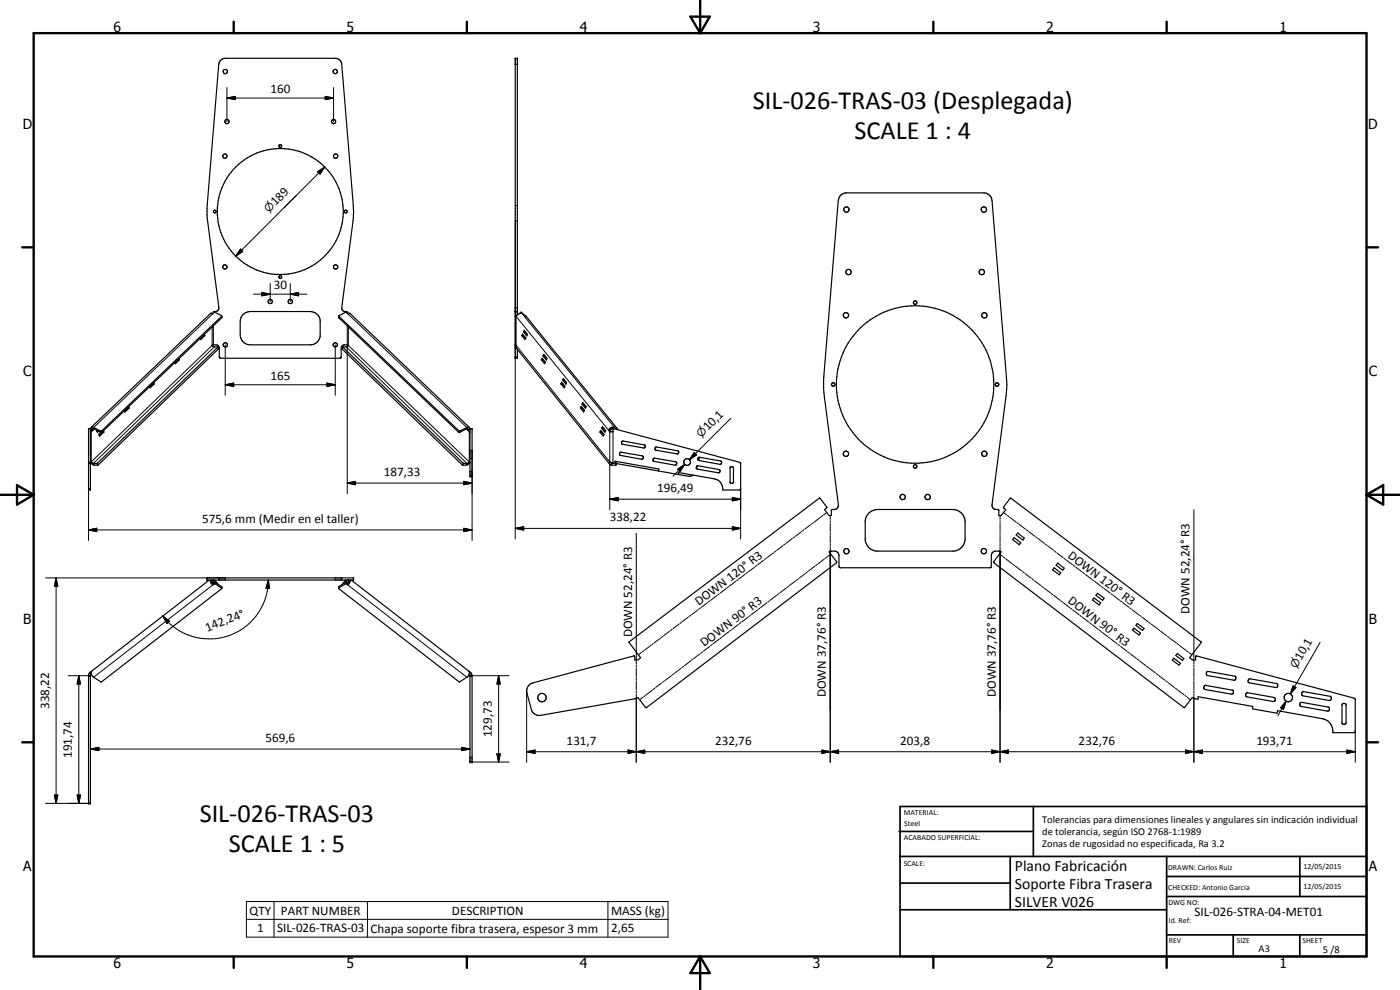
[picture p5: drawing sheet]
<svg xmlns="http://www.w3.org/2000/svg" width="420mm" height="297mm" viewBox="0 0 420 297" stroke-linecap="round" stroke-linejoin="round" font-family="sans-serif">
<g fill="none" stroke="#000" stroke-width=".35">
<path d="M252.1 58.8l1.2-.8 .8-.1h41.1a2.55 2.55 0 0 1 2.5 2.3l4.5 55.2-.3 3.5-4.2 32.6a1.43 1.43 0 0 0 1.9 1.4l.2 1.8h.7l1.3-1.8-.6-.5v-.3l1.9-2.5 .3-.1 57.1 43.1v.2l-3.5 4.6 .8 .6h1v-1l.3-.2 47.5 12.8v10l-.4 .2h-6.2a3.8 3.8 0 0 0-3.1-4.2l-13.5-2.4-.1 .8-7.4-1.3 .1-.7-16.4-3v.8l-1.8-.5-2.5 3-57-43.4-.1-.3 2.3-3-1.7-.2a1.3 1.3 0 0 0-1.3 1.2v3.5l-.3 .2h-45.1l-.3-.2v-3.5a1.3 1.3 0 0 0-1.3-1.2l-1.7 .2 2.3 3-.1 .3-56.9 43.4-.4-.1-2.2-2.9-1 .4-28.2 4.9a2.49 2.49 0 0 1-2.8-1.7l-1.4-4.9a2.55 2.55 0 0 1 1.8-3.1l30.3-8.1 .3 .2v1h1l.8-.6-3.5-4.6 .1-.3 56.9-43 .4 .1 1.9 2.5v.3l-.6 .5 1.3 1.8h.7v-1.6l.3-.2a1.37 1.37 0 0 0 1.8-1.4l-4.2-32.6-.2-4.6 4.4-54.1zM103.5 63.2l.5-.1a.44 .44 0 0 1 .1 .6 .44 .44 0 0 1-.6 .1 .44 .44 0 0 1 0-.6zM64 94v-.4a1.39 1.39 0 0 0 1.7-1.3l-3.6-27.9 .1-2.7 3.4-42.4a2.04 2.04 0 0 1 2-1.8h33a2 2 0 0 1 2 1.8l3.5 44.2-.2 2.8-3.3 26a1.18 1.18 0 0 0 1.5 1.2l.1 .5M66.5 94.8l-2-1.1-.6 .4-.6-.1-35.9 34.2M66.5 94.8l.1 .5-36 34.4-.3 .1M66.5 94.8l-36 34.5h-.3l-2.4-1.2-.5 .3 .2 .7M73 94.4l.6-.5 1.5-.4h18a3 3 0 0 1 3 2.6v4.8a2.93 2.93 0 0 1-3 2.6h-18a2.97 2.97 0 0 1-3-3v-4.4l.2-.8zM101.7 94.8l2.1-1.1 .5 .4h.8l35.7 34.1M101.7 94.8v.5l36 34.4 .2 .1 2.5-1.1M101.7 94.8l36 34.5 2.6-1.1h.4M154.6 93.5h.7M155.3 94.4v-76.9h-.7v90h.7v-2.7"/>
<path d="M156.4 93.7l-.3 .3M156.4 93.7l.3 .4a1.48 1.48 0 0 0-1.8 .8h-.3M156.4 93.7l1.5 1.2 27.6 34M156.4 93.7h.1M157.1 99.6h.5M157.3 99.1l1 1.2-.2 .5-1-1.2zM157.6 99.6l.7 .9M157.6 99.5v.1M45.9 115.1l.1 .1M46 115.2l-1.1 1M46 115.2h.3M46.1 114.9l.2 .3"/>
<path d="M46.3 115.2l-1.2 1.2-.2-.4M53.5 107.8v.1M53.5 107.9l-1 1M53.5 107.9h.4M53.7 107.6l.2 .3M53.9 107.9l-1.2 1.2-.3-.3M61 100.6l.1 .1M61.1 100.7l-1 1M61.1 100.7h.4M61.3 100.4l.2 .3M61.5 100.7l-1.3 1.2-.2-.3M65.3 104.1l.3 .5"/>
<path d="M65.6 104.7l-36.1 34.8h-1.4l-.9-.7M65.6 104.6v.1M102.6 104.6v.1M102.6 104.7l36.2 34.8M102.9 104.1l-.3 .5M102.9 104.1l36.1 34.9 1.3 .1 .5-.5 .2 .3M102.9 104.1h1l.7-.5-1.2-.1-.8 .3-.2 .7v2.7l-.4 .3h-35.8l-.4-.3v-2.7l-.2-.7-.8-.3h-1.1l.3 .5 1.3 .2-36.1 34.8-1.3 .1-.5-.5-.2 .3M154.6 103.5h.1M154.7 103.5h.1M154.7 103.5l.2 .9 28.1 35M156.6 100.7h.4M156.8 100.2l1 1.2-.2 .5-1-1.2z"/>
<path d="M157 100.7l.8 .9M157.1 100.6l-.1 .1M162.5 107.9h.4M162.7 107.5l.9 1.2-.2 .4-.9-1.2zM162.9 107.9l.7 .9M163 107.8l-.1 .1M163 106.8h.5M163.2 106.3l1 1.3-.3 .4-.9-1.2zM163.5 106.8l.6 .9M163.5 106.7v.1M168.3 115.2h.5M168.6 114.7l.9 1.2-.2 .5-1-1.2z"/>
<path d="M168.8 115.2l.7 .8M168.9 115.1l-.1 .1M168.9 114h.4M169.1 113.6l.9 1.2-.2 .5-.9-1.3zM169.3 114l.7 .9M169.4 114h-.1M26.6 128.6h.5v18.4h-.5zM27.2 138.9h-.1M27.5 129.1h.4M27.5 129.1l-.4 .3M27.8 128.7l.1 .4M27.8 128.7l2.5 1.1"/>
<path d="M27.8 128.7h.1M27.9 129.1l-.8 .4M29.1 129.2l.1 .5 .4-.3M29.4 129.3l-.3 .2M30.8 129.5v.1M30.8 129.6l-1 1M30.8 129.6h.4M31 129.3l.2 .3M31.2 129.6l-1.3 1.3-.3-.6 .7-.5M38.3 122.3l.1 .1M38.4 122.4l-1 1M38.4 122.4h.4"/>
<path d="M38.6 122.1l.2 .3M38.8 122.4l-1.3 1.2-.2-.3M138.8 139.5l.1 .1M140.4 129.1h.3M140.4 128.7h.1M140.4 129.1l.6 .4M140.4 128.7v.4M140.7 129.1l.3 .3M140.7 128.2l.2 .3-.2 .6M141 128.6h.7v14.3h-.7zM141 138.8l-.9 .7-1.2 .1M174.2 122.4h.5"/>
<path d="M174.4 121.9l1 1.2-.2 .5-1-1.2zM174.7 122.4l.6 .8M174.7 122.3v.1M174.7 121.3h.5M174.9 120.8l1 1.2-.2 .5-1-1.2zM175.2 121.3l.6 .8M175.2 121.2v.1M180 129.6h.5M180.3 129.2l1 1.1-.3 .6-1-1.3zM180.5 129.6l.7 .9M180.6 129.5l-.1 .1M180.6 128.5h.4"/>
<path d="M180.8 128l1 1.2-.2 .5-1-1.2zM181 128.5l.7 .8M181.1 128.4l-.1 .1M182.6 129.1h.5M183 139.4v-.8l1.6 .4v-.6l13.1 2.3-.1 .6M183.1 129.1l.4 .4M183.4 138.8l.2 .3h1.5M184 128.7h-.5l-.4 .4M184 128.7l38 10 .3 .3-.1 7.9-5.3 .1a3.1 3.1 0 0 0-2.5-3.3l-10.8-1.9-.1 .6M184 128.7v.8h-1l-.4-.4M184.6 138.4l.5 .7M185.1 139.1l-.3 .5h-1.3l-.5-.2"/>
<path d="M185.1 139.1l12.5 2.2M185.2 128.9l-.8-.6a1.37 1.37 0 0 0-1.8 .8M186 135.9l.4-.2 6.3 1.1a.53 .53 0 0 1 .4 .6 .53 .53 0 0 1-.5 .4l-6.5-1.1-.2-.4zM186.6 132.5l.4-.2 6.5 1.2 .1 .6-.4 .3-6.4-1.1-.2-.2zM196.1 137.6l.4-.1 6.3 1.1a.53 .53 0 0 1 .3 .5 .53 .53 0 0 1-.5 .5l-6.4-1.2-.2-.2zM196.6 134.3l.5-.2 6.3 1.2a.48 .48 0 0 1 .3 .5 .48 .48 0 0 1-.5 .4l-6.3-1.1-.4-.4zM209.1 139.9l.4-.2 6.3 1.2a.5 .5 0 0 1 .3 .5 .5 .5 0 0 1-.5 .5l-6.3-1.1a.51 .51 0 0 1-.2-.9zM209.2 139.8l-.2 .8M209.6 137.3l6.6 1a.53 .53 0 0 1 .4 .6 .53 .53 0 0 1-.5 .4l-6.3-1.1-.4-.4zM209.9 137.2l-.2 1M197.6 141.3l5.9 1.1M203.5 142.4l3.3 .5 1.2-.4"/>
<path d="M219.1 140.2l.7-.2 .3 .4v4.3l-.3 .3h-.4l-.3-.3zM260.9 153.8a3.5 3.5 0 0 1 2.5-.9h22.5a3.8 3.8 0 0 1 3.7 3.3v5.9a3.8 3.8 0 0 1-3.3 3.3h-23.3a3.8 3.8 0 0 1-3.3-3.3v-5.9l.4-1.3zM305.4 159.9l2 1.6-.4 .6-2-1.6zM62.1 173.4h44v.6h-44zM62.8 174l-35.3 27.4M63.1 174l.2 .9 .6 .6M63.5 174l.2 .2M63.7 174.2l-.1 .5 .4 .3M63.7 174.2h.3l.6 .6M63.9 175.5l.6-.3 2 1.3M63.9 174l-.2 .2M64 175l-.1 .5"/>
<path d="M64.5 174l1 1.3M64.6 174.8l-.6 .2M64.6 174.8l1.9 1.2v.6M66.5 176.5v.1M66.5 176.6l-36 28-2.4-1.4-.7-1M101.7 176.5v.1M101.7 176.6l36 28 2.6-1.5 .5-.9M103.8 174l-1.1 1.3M104.3 175l-.7-.2-1.9 1.2v.6M104.3 175v.5M104.3 175.5l-.6-.3-2 1.3M104.3 174l.4 .5-.4 .5"/>
<path d="M104.7 174l-.7 .2-.3 .6M105.1 174l-.2 .9-.6 .6M105.4 174l35.3 27.4M304.4 161.3l2 1.6-.5 .5-2-1.5zM316.3 170.3l2 1.6-.4 .6-2-1.5zM317.4 169l2 1.5-.5 .6-2-1.5zM328.3 179.4l2 1.5-.5 .6-1.9-1.5zM329.4 178l2 1.5-.5 .6-2-1.5zM340.3 188.5l2 1.4-.5 .6-2-1.5zM341.3 187.1l2.1 1.5-.5 .5-2-1.5zM352.2 197.5l2.1 1.5-.5 .6-2-1.5zM353.3 196.1l2 1.5-.4 .6-2-1.5z"/>
<path d="M26.6 202.7h.5M27 201.8l-.4 .7v38.5h.5v-38.3M27 201.8l.4 .4M27.4 202.2l-.3 .5M27.5 201.4l-.1 .8M27.5 201.4l-.5 .4M140.7 201.4l.5 .4M140.7 201.4l.1 .8M140.8 202.2l.2 .3v26.1h.7v-25.9M141 202.7h.7M141.2 201.8l.5 .9M141.2 201.8l-.4 .4"/>
<path d="M361.6 205.7l8.2 1.4a.64 .64 0 0 1 .3 .6 .64 .64 0 0 1-.5 .6l-7.9-1.4-.4-.5zM362.2 201.6l.5-.1 7.8 1.4a.64 .64 0 0 1 .4 .7 .64 .64 0 0 1-.6 .5l-7.9-1.4a.68 .68 0 0 1-.2-1.1zM373.9 208.1l.6-.2 7.8 1.4a.64 .64 0 0 1 .4 .7 .64 .64 0 0 1-.6 .5l-7.9-1.4-.3-.3zM374.9 203.7l8.2 1.4a.63 .63 0 0 1 .4 .7 .63 .63 0 0 1-.6 .5l-8.1-1.4-.2-.6zM390.3 210.9l.4-.2 7.9 1.4a.63 .63 0 0 1 .4 .7 .63 .63 0 0 1-.7 .6l-7.8-1.4-.4-.3zM390.7 207.8l.6-.3 7.8 1.4 .5 .6-.2 .4-.5 .3-7.8-1.4-.4-.3zM402.8 211.2l.8-.1 .4 .5v5.2l-.4 .5h-.5l-.4-.3z"/>
<circle cx="67.6" cy="21.5" r=".64"/>
<circle cx="68.1" cy="36.5" r=".63"/>
<circle cx="100.1" cy="36.5" r=".64"/>
<circle cx="100.6" cy="21.5" r=".64"/>
<circle cx="67.5" cy="46.9" r=".64"/>
<circle cx="84.1" cy="43.8" r=".42"/>
<circle cx="100.7" cy="46.9" r=".66"/>
<circle cx="64.5" cy="63.5" r=".41"/>
<circle cx="84.1" cy="63.5" r="18.9"/>
<circle cx="254" cy="62.9" r=".8"/>
<circle cx="295.3" cy="62.9" r=".81"/>
<circle cx="67.5" cy="80.1" r=".64"/>
<circle cx="81.1" cy="90.5" r=".64"/>
<circle cx="84.1" cy="83.1" r=".41"/>
<circle cx="87.1" cy="90.5" r=".63"/>
<circle cx="100.7" cy="80.1" r=".64"/>
<circle cx="253.9" cy="94.6" r=".8"/>
<circle cx="254.7" cy="81.6" r=".8"/>
<circle cx="274.6" cy="90.8" r=".51"/>
<circle cx="294.6" cy="81.6" r=".8"/>
<circle cx="295.4" cy="94.6" r=".79"/>
<circle cx="67.6" cy="103.5" r=".62"/>
<circle cx="100.6" cy="103.5" r=".63"/>
<circle cx="250.1" cy="115.3" r=".53"/>
<circle cx="274.6" cy="115.4" r="23.6"/>
<circle cx="299.2" cy="115.3" r=".52"/>
<circle cx="206.2" cy="138.6" r="1"/>
<circle cx="253.9" cy="136.1" r=".81"/>
<circle cx="274.6" cy="139.9" r=".54"/>
<circle cx="295.4" cy="136.1" r=".8"/>
<circle cx="270.9" cy="149.1" r=".81"/>
<circle cx="278.4" cy="149.1" r=".82"/>
<circle cx="254" cy="165.4" r=".81"/>
<circle cx="295.3" cy="165.4" r=".81"/>
<circle cx="162.7" cy="209.3" r="1.27"/>
<circle cx="386.6" cy="209.3" r="1.26"/>
</g>
<g fill="none" stroke="#000" stroke-width=".3">
<path d="M154.6 19.3h.7M68.1 29.4l2.5-.5v1zM68.1 29.4h32M68.1 26.2v10.3M97.6 28.9l2.5 .5-2.5 .5zM100.1 26.2v10.3M95.3 51.5l2.2-1.4-1.5 2.1zM97.5 50.1l-26.7 26.7M72.2 74.7l.6 .7-2 1.4zM154.6 61.7h.7M155.3 66.3h-.7v95.4M63.7 98.1v5.5l-36.3 35v-9.1"/>
<path d="M63.9 94.1l-35.8 34.2 .1 .4M64 97.7v5.8M66.5 94.9l.1 .4M76.1 88.3h16M78.6 87.8l2.5 .5-2.5 .5zM81.1 85.1v5.4M87.1 88.3l2.5-.5v1zM87.1 85.1v5.4M101.7 94.9v.4M104.2 97.7v50.4M104.3 94.1l35.8 34.2-.1 .4M104.6 98.1v5.5l36.2 35v-9.1"/>
<path d="M154.6 93.6h.7M154.6 92.3h.7M156.4 93.7l-.2 .3M156.7 94.1l27.7 34.2-.4 .4M64.3 104.1l-36.3 35 .4 .5M65.3 104.2l.3 .5M67.6 115.4l2.5-.5v1.1zM67.6 103.5v15.1M67.6 115.4h33M98.1 114.9l2.5 .5-2.5 .6zM100.6 103.5v15.1M102.9 104.2l-.3 .5"/>
<path d="M103.9 104.1l36.3 35-.3 .5M154.6 104.5h.4M154.6 107.1h.7M26.6 128.6h.5M26.6 139.1h.5M26.6 138.7h.5M28.3 128.7l-.4 .4M29 139.1l.3 .5M29.3 138.9l.2 .5M30.2 129.3l.1 .5M30.5 129.3l.1 .4M137.7 129.3v.4"/>
<path d="M138 129.3v.5M139 138.9l-.3 .5M139.2 139.1l-.3 .5M139.9 128.7l.5 .4M141 128.6h.7M141 135.1h.7v27.1M141 137.5h.7M182.6 129.1l-27.7-34.2v8.7l28.1 35M183 129.5v23.5M183.5 138.8l.2 .3-.2 .5M184 129.5v9.4M185 139.1l-.2 .5"/>
<path d="M205.5 139.3l-3.5 3.6M208.4 135.8l.7 .7-2.2 1.4zM219.4 125.5l-12.5 12.4M26.6 159l2.4-.5v1zM26.6 159h115.1M27.1 146.6h-.5v15.6M104.2 144.9l2.5-.5v1.1zM104.2 144.9h37.5M139.2 144.4l2.5 .5-2.5 .6zM139.2 158.5l2.5 .5-2.5 .5zM141 141.4h.7M154.6 158.5l2.6-.5v1z"/>
<path d="M154.6 158.5h67.7M183 149.8l2.5-.5v1zM183 149.8h39.3M203.4 140.8l2.1-1.5-1.4 2.2zM219.8 158l2.5 .5-2.5 .5zM219.8 149.3l2.5 .5-2.5 .5zM222.3 146.6v15.1M240.6 159.5l-1.9 1.4M241.3 158.9l-.5 .4M243.4 157.4l-1.9 1.3M244.1 156.8l-.4 .3M246.2 155.2l-1.8 1.4"/>
<path d="M247 154.7l-.5 .3M248.1 153.8l-.9 .7M249.2 154.7v1.2M249.2 156.2v.6M249.2 157.1v2.3M249.2 159.8v.6M300.1 154.7v1.2M300.1 156.2v.6M300.1 157.1v2.3M300.1 159.8v.6M301.1 153.8l1 .7M302.3 154.7l.5 .3"/>
<path d="M303.1 155.2l1.8 1.4M305.2 156.8l.4 .3M305.9 157.4l1.9 1.3M308 158.9l.5 .4M308.7 159.5l1.9 1.4M358.3 153v46.3M13.7 173.4h53.9v.6M16.8 173.4l.5 2.5h-1zM16.8 173.4v67.6M62.2 173.4v.6M63.9 175.5l-35.8 27.7M64.3 174.8v.4"/>
<path d="M64.6 174.2l-.9 .6M64.6 174.8l-.1 .4M65.6 173.4v.6M66.5 176v.4M80.5 174l.3 2.5h-1zM80.5 174a17.7 17.7 0 0 1-11.9 16.8 17.7 17.7 0 0 1-19.8-6M100.6 173.4v.6M101.7 176l.1 .4M102.6 173.4v.6M103.6 174.2l.9 .6M103.6 174.8l.1 .4M103.9 174.8l.1 .4"/>
<path d="M104.3 175.5l35.8 27.7M106 173.4v.6M191 160v39.3M215.2 178.7l-1.9 1.4M215.8 178.2l-.4 .3M218 176.6l-1.9 1.4M218.7 176l-.5 .4M220.8 174.4l-1.9 1.5M221.5 173.9l-.4 .3M223.6 172.3l-1.9 1.4M224.3 171.7l-.5 .4M226.5 170.2l-1.9 1.4"/>
<path d="M227.1 169.6l-.4 .4M229.3 168l-1.9 1.5M230 167.5l-.5 .4M232.1 165.9l-1.9 1.4M232.8 165.4l-.4 .3M233.1 178.6l-1.9 1.5M233.8 178.1l-.5 .3M234.9 163.7l-1.8 1.4M235.7 163.2l-.5 .4M236 176.4l-2 1.5M236.7 175.9l-.5 .4M237.8 161.6l-1.9 1.4"/>
<path d="M238.5 161.1l-.5 .3M238.8 174.2l-1.9 1.5M239.6 173.7l-.6 .4M241.7 172.1l-1.9 1.4M242.4 171.5l-.5 .4M244.5 169.9l-1.9 1.4M245.3 169.3l-.5 .4M247.4 167.7l-1.9 1.5M248.1 167.1l-.4 .4M249.2 160.7v2.3M249.2 163.3v.6M249.2 164.2v64.5"/>
<path d="M249.3 166.2l-.9 .8M300 166.2l.9 .8M300.1 160.7v2.3M300.1 163.3v.6M300.1 164.2v64.5M301.1 167.1l.6 .4M301.9 167.7l1.9 1.5M304 169.3l.5 .4M304.7 169.9l2 1.4M306.9 171.5l.5 .4M307.6 172.1l1.9 1.4M309.8 173.7l.4 .4"/>
<path d="M310.5 174.2l1.9 1.5M310.8 161.1l.5 .3M311.5 161.6l1.9 1.4M312.6 175.9l.5 .4M313.3 176.4l1.9 1.5M313.6 163.2l.5 .4M314.4 163.7l1.9 1.4M315.5 178.1l.5 .3M316.2 178.6l1.9 1.5M316.5 165.4l.4 .3M317.2 165.9l1.9 1.4M319.3 167.5l.5 .4"/>
<path d="M320 168l1.9 1.5M322.1 169.6l.5 .4M322.9 170.2l1.8 1.4M324.9 171.7l.5 .4M325.7 172.3l1.9 1.4M327.8 173.9l.4 .3M328.5 174.4l1.9 1.5M330.6 176l.5 .4M331.3 176.6l1.9 1.4M333.4 178.2l.5 .3M334.2 178.7l1.8 1.4M48.8 184.8l2.1 1.6-.8 .7z"/>
<path d="M191 199.6v.6M192.5 195.7l-.9 .8M193.2 195.2l-.5 .4M195.4 193.6l-1.9 1.5M196 193.1l-.4 .4M198.2 191.5l-1.9 1.4M198.9 191l-.5 .3M201 189.4l-1.9 1.4M201.7 188.8l-.5 .4M203.8 187.2l-1.8 1.4M204.5 186.7l-.4 .4M205.1 199.9l-.4 .4"/>
<path d="M206.7 185.1l-1.9 1.4M207.3 198.3l-1.9 1.5M207.3 184.6l-.4 .3M208 197.7l-.5 .4M209.5 183l-1.9 1.4M210.1 196.1l-1.9 1.5M210.2 182.4l-.5 .4M210.9 195.6l-.5 .3M212.3 180.8l-1.9 1.4M213 180.3l-.5 .3M213 193.9l-1.9 1.5M213.7 193.4l-.4 .3"/>
<path d="M215.9 191.7l-2 1.5M216.6 191.2l-.5 .4M218.8 189.5l-2 1.5M219.5 189l-.5 .4M221.6 187.4l-1.9 1.4M222.3 186.8l-.4 .4M224.5 185.2l-1.9 1.4M225.2 184.7l-.5 .3M227.4 183l-1.9 1.4M228 182.5l-.4 .3M230.2 180.8l-1.9 1.5M230.9 180.3l-.4 .3"/>
<path d="M318.3 180.3l.5 .3M319.1 180.8l1.9 1.5M321.2 182.5l.5 .3M321.9 183l2 1.4M324.1 184.7l.5 .3M324.8 185.2l1.9 1.4M327 186.8l.4 .4M327.7 187.4l1.9 1.4M329.8 189l.5 .4M330.5 189.5l1.9 1.5M332.7 191.2l.5 .4M333.4 191.7l1.9 1.5"/>
<path d="M335.6 193.4l.4 .3M336.2 180.3l.6 .3M336.3 193.9l1.9 1.5M337 180.8l1.9 1.4M338.4 195.6l.5 .3M339.1 182.4l.4 .4M339.2 196.1l1.9 1.5M339.8 183l1.9 1.4M341.3 197.7l.5 .4M341.9 184.6l.5 .3M342 198.3l1.9 1.5M342.6 185.1l1.9 1.4"/>
<path d="M344.2 199.9l.4 .4M344.8 186.7l.4 .4M345.5 187.2l1.9 1.4M347.6 188.8l.5 .4M348.3 189.4l1.9 1.4M350.4 191l.5 .3M351.1 191.5l1.9 1.4M353.2 193.1l.5 .4M353.9 193.6l1.9 1.5M356.1 195.2l.4 .4M356.8 195.7l.9 .8M358.3 199.6v.6"/>
<path d="M396.2 192.7l-8.9 15.5M20.5 202.7h6.1M23.7 202.7l.5 2.5h-1.1zM23.7 202.7v38.3M26.6 202.9h.5M141 202.9h.7M141.7 202.7h11.1M149.6 202.7l.5 2.5h-1zM149.6 202.7v25.9M158.1 207.3v21.4M191 200.5v2.6M191 203.4v.7"/>
<path d="M191 204.4v2.5M191 207.3v.6M191 208.2v20.5M192.9 209.2l-.9 .8M193.7 208.7l-.5 .3M195.8 207.1l-1.9 1.4M196.5 206.5l-.5 .4M198.7 204.9l-1.9 1.4M199.4 204.3l-.5 .4M201.5 202.7l-1.9 1.4M202.3 202.1l-.5 .4M204.4 200.5l-1.9 1.4"/>
<path d="M344.9 200.5l1.9 1.4M347 202.1l.5 .4M347.8 202.7l1.9 1.4M349.9 204.3l.5 .4M350.6 204.9l1.9 1.4M352.8 206.5l.5 .4M353.5 207.1l1.9 1.4M355.6 208.7l.5 .3M356.4 209.2l.9 .8M358.3 200.5v2.6M358.3 203.4v.7M358.3 204.4v2.5"/>
<path d="M358.3 207.3v.6M358.3 208.2v20.5M386 210.4l-.8 2.4-.9-.5zM386 210.4l-2.5 4.4M388.1 205.8l.8 .5-1.6 1.9zM388.5 206l-1.2 2.2M406.7 219.3v9.4M16.3 238.5h1l-.5 2.5zM23.1 238.5h1.1l-.5 2.5zM27.1 224.7l2.6-.5v1zM27.1 224.7h113.9M138.6 224.2l2.4 .5-2.4 .5z"/>
<path d="M141 227.2h.7M141.7 228.6h11.1M149.1 226.2h1l-.5 2.4zM158.1 225.6l2.5-.6v1.1zM158.1 225.6h248.6M188.5 225l2.5 .6-2.5 .5zM191 225.6l2.5-.6v1.1zM246.7 225l2.5 .6-2.5 .5zM246.7 225l5 1.1v-1.1l-5 1.1zM249.2 225.6l2.5-.6v1.1zM297.6 225l2.5 .6-2.5 .5zM297.6 225l5 1.1v-1.1l-5 1.1z"/>
<path d="M300.1 225.6l2.5-.6v1.1zM355.8 225l2.5 .6-2.5 .5zM358.3 225.6l2.5-.6v1.1zM404.2 225l2.5 .6-2.5 .5zM13.7 241h12.9M26.6 240.8h.5M73.9 270.5h126.6v10.7h-126.6zM73.9 275.8h126.6M82.2 270.5v10.7M110.3 270.5v10.7M182.4 270.5v10.7"/>
</g>
<g fill="#000">
<circle cx="156.4" cy="93.7" r=".18"/>
<circle cx="26.6" cy="128.6" r=".18"/>
<circle cx="27.1" cy="128.6" r=".18"/>
<circle cx="141" cy="128.6" r=".18"/>
<circle cx="141" cy="129.5" r=".18"/>
<circle cx="141.7" cy="128.6" r=".18"/>
<circle cx="141" cy="142.9" r=".18"/>
<circle cx="141.7" cy="142.9" r=".18"/>
<circle cx="62.1" cy="173.4" r=".18"/>
<circle cx="62.1" cy="174" r=".18"/>
<circle cx="26.6" cy="202.7" r=".18"/>
<circle cx="27.1" cy="202.7" r=".18"/>
<circle cx="141" cy="202.7" r=".18"/>
<circle cx="141.7" cy="202.7" r=".18"/>
<circle cx="141" cy="228.6" r=".18"/>
<circle cx="141.7" cy="228.6" r=".18"/>
<circle cx="26.6" cy="241" r=".18"/>
<circle cx="27.1" cy="241" r=".18"/>
</g>
<g fill="none" stroke="#000" stroke-width=".71">
<path d="M10.1 9.9h400v277.1h-400zM70.1 6.5v3.4M140.1 6.5v3.4M207.2 5h5.8l-2.9 4.9zM210.1 0v9.9M280.1 6.5v3.4M350.1 6.5v3.4M6.7 74.2h3.4M410.1 74.2h3.5M.1 148.5h10M5.1 145.6l5 2.9-5 2.9zM410.1 148.5h10"/>
<path d="M410.1 148.5l5-2.9v5.8zM6.7 222.7h3.4M410.1 222.7h3.5M70.1 287v3.4M140.1 287v3.4M210.1 287v10M210.1 287l2.9 5h-5.8zM280.1 287v3.4M350.1 287v3.4"/>
</g>
<g fill="none" stroke="#000" stroke-width=".51">
<path d="M269.8 249.5h40.3M270.1 242h140v45h-140zM270.1 257h140M303.2 257v16M310.1 242v15M350.1 257v30M390.1 257v12M270.1 265h33.1M270.1 273h80M350.1 269h60M350.1 263h60M350.1 280.5h60"/>
<path d="M370.1 280.5v6.5M390.1 280.5v6.5"/>
</g>
<g fill="#000">
<path d="M68.1 29.4l2.5-.5v1zM97.6 28.9l2.5 .5-2.5 .5zM95.3 51.5l2.2-1.4-1.5 2.1zM72.2 74.7l.6 .7-2 1.4zM78.6 87.8l2.5 .5-2.5 .5zM87.1 88.3l2.5-.5v1zM67.6 115.4l2.5-.5v1.1zM98.1 114.9l2.5 .5-2.5 .6zM208.4 135.8l.7 .7-2.2 1.4zM26.6 159l2.4-.5v1zM104.2 144.9l2.5-.5v1.1zM139.2 144.4l2.5 .5-2.5 .6z"/>
<path d="M139.2 158.5l2.5 .5-2.5 .5zM154.6 158.5l2.6-.5v1zM183 149.8l2.5-.5v1zM203.4 140.8l2.1-1.5-1.4 2.2zM219.8 158l2.5 .5-2.5 .5zM219.8 149.3l2.5 .5-2.5 .5zM16.8 173.4l.5 2.5h-1zM80.5 174l.3 2.5h-1zM48.8 184.8l2.1 1.6-.8 .7zM23.7 202.7l.5 2.5h-1.1zM149.6 202.7l.5 2.5h-1zM386 210.4l-.8 2.4-.9-.5z"/>
<path d="M388.1 205.8l.8 .5-1.6 1.9zM16.3 238.5h1l-.5 2.5zM23.1 238.5h1.1l-.5 2.5zM27.1 224.7l2.6-.5v1zM138.6 224.2l2.4 .5-2.4 .5zM149.1 226.2h1l-.5 2.4zM158.1 225.6l2.5-.6v1.1zM188.5 225l2.5 .6-2.5 .5zM191 225.6l2.5-.6v1.1zM246.7 225l2.5 .6-2.5 .5zM249.2 225.6l2.5-.6v1.1zM297.6 225l2.5 .6-2.5 .5z"/>
<path d="M300.1 225.6l2.5-.6v1.1zM355.8 225l2.5 .6-2.5 .5zM358.3 225.6l2.5-.6v1.1zM404.2 225l2.5 .6-2.5 .5z"/>
</g>
<g font-size="7.9">
<text x="225.9" y="32.7">SIL-026-TRAS-03 (Desplegada)</text>
<text x="256.5" y="41.7">SCALE 1 : 4</text>
<text x="59.9" y="246.5">SIL-026-TRAS-03</text>
<text x="68.7" y="255.6">SCALE 1 : 5</text>
</g>
<g font-size="4.7">
<text x="304.6" y="261.2">Plano Fabricación</text>
<text x="304.6" y="266.6">Soporte Fibra Trasera</text>
<text x="304.6" y="272">SILVER V026</text>
</g>
<g font-size="4.2">
<text x="34" y="9.6">6</text>
<text x="104" y="9.6">5</text>
<text x="174" y="9.6">4</text>
<text x="244" y="9.6">3</text>
<text x="314" y="9.6">2</text>
<text x="384" y="9.6">1</text>
<text x="6.8" y="38.7">D</text>
<text x="410.6" y="38.7">D</text>
<text x="7" y="112.9">C</text>
<text x="410.8" y="112.9">C</text>
<text x="7" y="187.1">B</text>
<text x="410.8" y="187.1">B</text>
<text x="7" y="261.4">A</text>
<text x="410.8" y="261.4">A</text>
<text x="34" y="290.4">6</text>
<text x="104" y="290.4">5</text>
<text x="174" y="290.4">4</text>
<text x="244" y="290.4">3</text>
<text x="314" y="290.4">2</text>
<text x="384" y="290.4">1</text>
</g>
<g font-size="3.9">
<text x="81.1" y="27.9">160</text>
<text x="82.7" y="61.9" transform="rotate(-45 82.7 61.9)">189</text>
<text x="82.2" y="86.7">30</text>
<text x="81.1" y="113.9">165</text>
<text x="212.4" y="129.5" transform="rotate(-45 212.4 129.5)">10,1</text>
<text x="115.2" y="142.9">187,33</text>
<text x="197.2" y="147.7">196,49</text>
<text x="60.7" y="156.8">575,6 mm (Medir en el taller)</text>
<text x="183" y="156.5">338,22</text>
<text x="320.2" y="167.2" transform="rotate(37 320.2 167.2)">DOWN 120° R3</text>
<text x="209.7" y="181.8" transform="rotate(-37 209.7 181.8)">DOWN 120° R3</text>
<text x="320.2" y="180.7" transform="rotate(37 320.2 180.7)">DOWN 90° R3</text>
<text x="357" y="184.2" transform="rotate(-90 357 184.2)">DOWN 52,24° R3</text>
<text x="62.2" y="189.5" transform="rotate(-21 62.2 189.5)">142,24°</text>
<text x="189.7" y="191.3" transform="rotate(-90 189.7 191.3)">DOWN 52,24° R3</text>
<text x="211.3" y="194.2" transform="rotate(-37 211.3 194.2)">DOWN 90° R3</text>
<text x="390.5" y="198.4" transform="rotate(-60 390.5 198.4)">10,1</text>
<text x="247.9" y="209.2" transform="rotate(-90 247.9 209.2)">DOWN 37,76° R3</text>
<text x="298.8" y="209.2" transform="rotate(-90 298.8 209.2)">DOWN 37,76° R3</text>
<text x="14.8" y="212.7" transform="rotate(-90 14.8 212.7)">338,22</text>
<text x="147.6" y="221.2" transform="rotate(-90 147.6 221.2)">129,73</text>
<text x="21.6" y="227.4" transform="rotate(-90 21.6 227.4)">191,74</text>
<text x="79.7" y="222.7">569,6</text>
<text x="170" y="223.5">131,7</text>
<text x="214.6" y="223.5">232,76</text>
<text x="270.2" y="223.5">203,8</text>
<text x="323.7" y="223.5">232,76</text>
<text x="377.1" y="223.5">193,71</text>
<text x="74.9" y="274.4">QTY</text>
<text x="84.3" y="274.4">PART NUMBER</text>
<text x="135.6" y="274.4">DESCRIPTION</text>
<text x="183.4" y="274.6">MASS (kg)</text>
<text x="358.5" y="275">SIL-026-STRA-04-MET01</text>
<text x="77.2" y="279.8">1</text>
<text x="83.2" y="279.8">SIL-026-TRAS-03</text>
<text x="111.2" y="279.8">Chapa soporte fibra trasera, espesor 3 mm</text>
<text x="183.4" y="279.8">2,65</text>
</g>
<g font-size="3.3">
<text x="80.7" y="63.9" transform="rotate(-45 80.7 63.9)">⌀</text>
<text x="210.4" y="131.4" transform="rotate(-45 210.4 131.4)">⌀</text>
<text x="389.1" y="200.8" transform="rotate(-60 389.1 200.8)">⌀</text>
</g>
<g font-size="3.1">
<text x="312.7" y="246.8">Tolerancias para dimensiones lineales y angulares sin indicación individual</text>
<text x="312.7" y="250.4">de tolerancia, según ISO 2768-1:1989</text>
<text x="312.7" y="254">Zonas de rugosidad no especificada, Ra 3.2</text>
<text x="377.7" y="285.6">A3</text>
<text x="397" y="285.9">5 /8</text>
</g>
<g font-size="2.4">
<text x="271.2" y="244.4">MATERIAL:</text>
<text x="271.3" y="252">ACABADO SUPERFICIAL:</text>
<text x="271.4" y="247.9">Steel</text>
<text x="271.2" y="259.7">SCALE:</text>
<text x="350.6" y="261">DRAWN: Carlos Ruiz</text>
<text x="391.2" y="260.6">12/05/2015</text>
<text x="350.6" y="267">CHECKED: Antonio Garcia</text>
<text x="391.2" y="266.7">12/05/2015</text>
<text x="350.6" y="271.4">DWG NO:</text>
<text x="350.8" y="276.9">Id. Ref:</text>
<text x="350.8" y="282.8">REV</text>
<text x="371.2" y="282.9">SIZE</text>
<text x="390.9" y="282.9">SHEET</text>
</g>
</svg>
